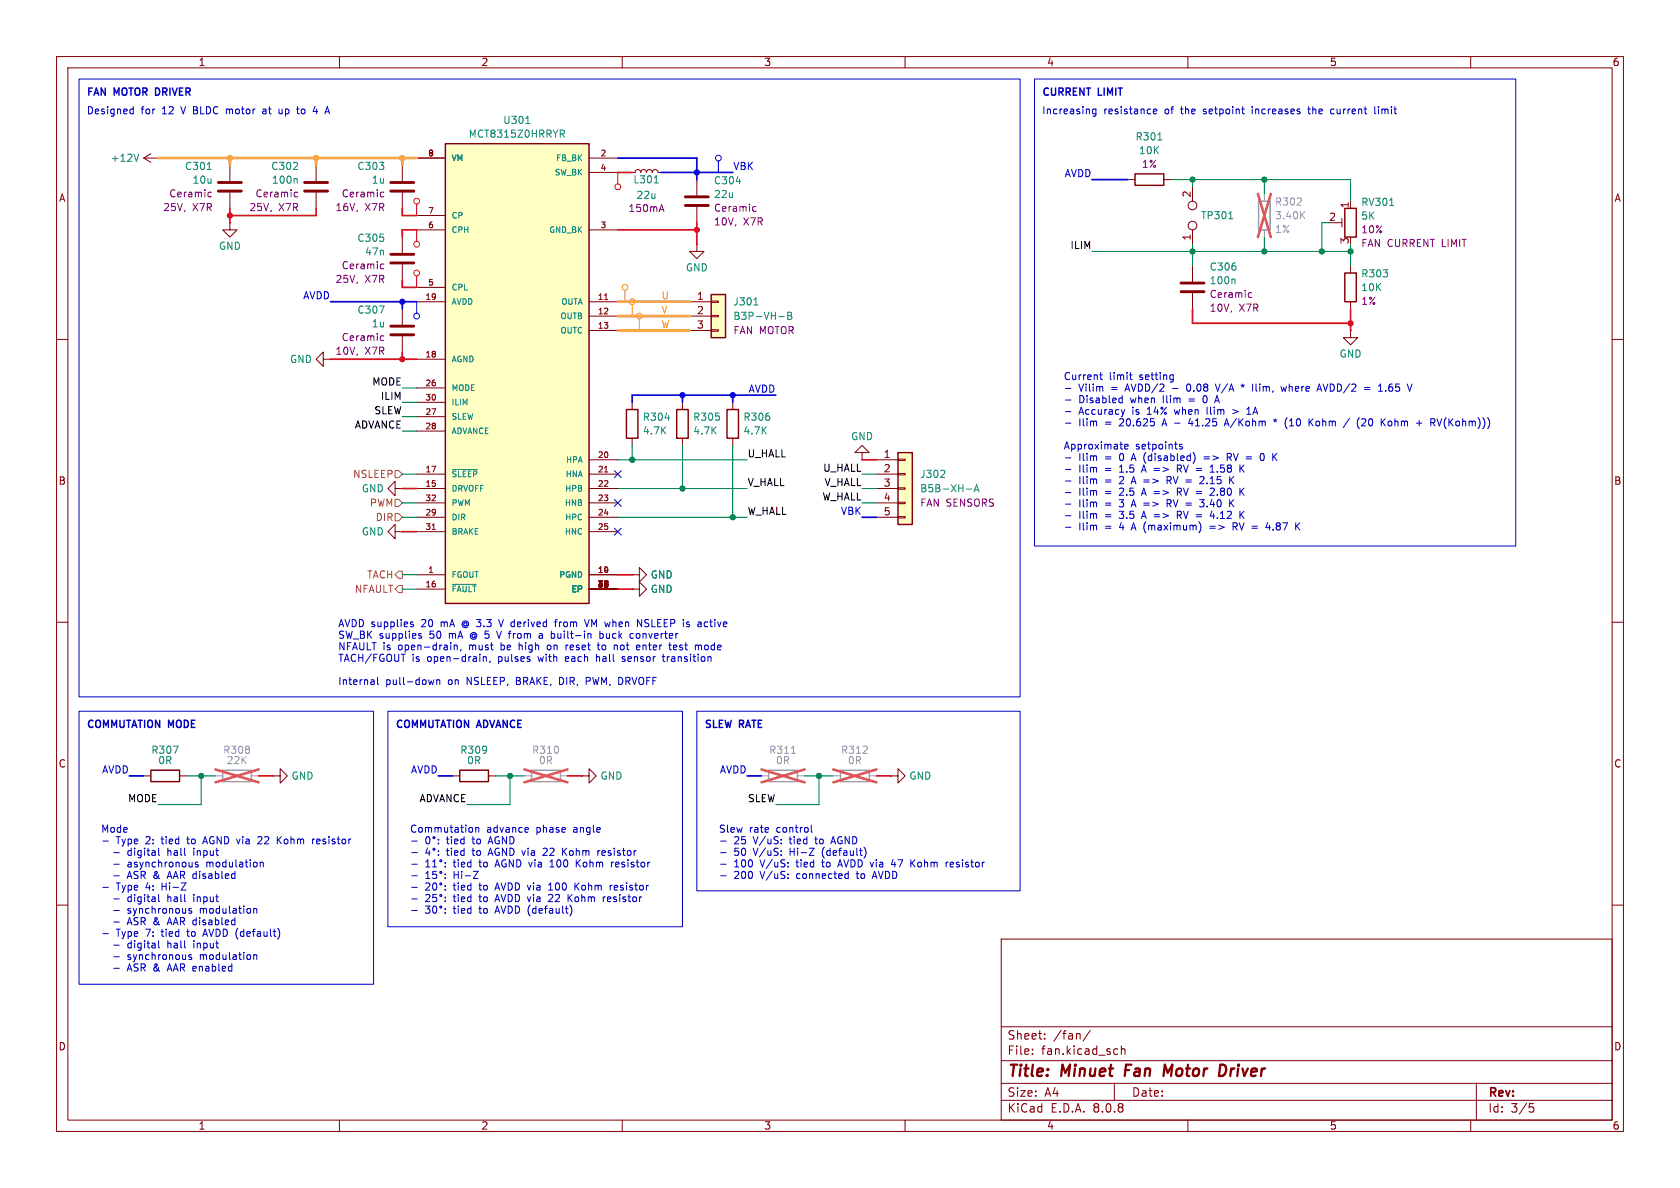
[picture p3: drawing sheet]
<svg xmlns="http://www.w3.org/2000/svg" width="297mm" height="210mm" viewBox="0 0 297 210" stroke-linecap="round" stroke-linejoin="round" font-family="sans-serif">
<g fill="none" stroke="#840000" stroke-width=".18">
<path d="M10 10h277v190h-277zM12 12h273v186h-273zM60 10v2M110 10v2M160 10v2M210 10v2M260 10v2M25.4 27.9l1.3 .8M25.4 27.9h2.5M26.7 27.2l-1.3 .7M27.9 27.9h.1M40.6 39.4v1.2h1.3l-1.3 1.3-1.2-1.3h1.2"/>
<path d="M40.6 39.4h.1M40.6 29.2v2.8M40.6 34v2.8M55.9 29.2v2.8M55.9 34v2.8M71.1 29.2v2.8M71.1 34v2.8M111.8 30.5h.5l.1-.4 .4-.1 .3 .1 .2 .4 .1-.4 .4-.1 .3 .1 .2 .4 .1-.4 .4-.1 .4 .1 .1 .4 .2-.4 .3-.1 .4 .1 .1 .4h.5M199.4 31.8h1.3M205.7 31.8h1.3M210.8 33v2.6M236.2 39.4h1"/>
<path d="M237.2 38.6v1.5M238.8 35.6v1.2M210.8 40.6v2.6M210.8 47v2.8M210.8 51.8v2.8M238.8 58.4v1.3h-1.3l1.3 1.3 1.2-1.3h-1.2M238.8 58.4h.1M238.8 47v1.3M238.8 53.3v1.3M10 60h2M57.1 63.5v-1.3l-1.2 1.3 1.2 1.3v-1.3h1.3M58.4 63.5h.1"/>
<path d="M285 60h2M69.8 86.4v-1.3l-1.2 1.3 1.2 1.2v-1.2h1.3M71.1 86.4h.1M10 110h2M111.8 104.1h1.2v-1.2l1.3 1.2-1.3 1.3v-1.3M111.8 104.1h.1M111.8 101.6h1.2v-1.3l1.3 1.3-1.3 1.3v-1.3M111.8 101.6h.1M285 110h2M157.5 137.2h1.2v1.2l1.3-1.2-1.3-1.3v1.3M157.5 137.2h.1M10 160h2"/>
<path d="M177 166h108v32h-108zM285 160h2M60 198v2M110 198v2M160 198v2M177 194.5h108M177 191.5h108M177 187.5h108M177 181.5h108M182.5 186.3v.1M182.5 185.5v.1M184.7 183.6v.1"/>
<path d="M184.7 182.8v.1M192.7 182.1l-1.2 2M197 191.5v3M197.2 185.4l.4 .1M197.6 186.3l-.4 .1M198.2 185.5l.3-.1 .3 .1 .1 .9M198.2 184.9v1.5M210 198v2M260 198v2M261 191.5v6.5M270.4 195.1h.7M270.5 195.7h.4l.3 .3-.2 .5-.5 .1"/>
<circle cx="210.8" cy="36.3" r=".76"/>
<circle cx="210.8" cy="39.9" r=".76"/>
</g>
<path d="M199.1 188.2l-.3 2M207.3 188.2l-.9 1.4-.5-1.4-.2 2M216.2 188.2a1.11 1.11 0 0 1 .1 1.9" fill="none" stroke="#840000" stroke-width=".4"/>
<path d="M24.5 27.2l-.4 1.3M36.6 30h.8M52.4 31.5l.1 .2v.7M115.7 32.3h.7M204.7 24.7h.7M217.2 38.7h.8M245.7 36.3h.7M218.1 49.3l.2 .2v.7" fill="none" stroke="#008484" stroke-width=".18"/>
<path d="M37 34h.4M37.4 34.8h-.4M52.2 34h.4M52.6 34.8h-.4M67.5 34h.3M67.8 34.8h-.3M116.7 37h.6M117 36.1l.4 1.3M220.9 51.7l.4 .1M221.3 52.5l-.4 .1" fill="none" stroke="#840084" stroke-width=".18"/>
<path d="M200.7 30.7h5v2.1h-5zM237.7 36.8h2.1v5.1h-2.1zM237.7 48.3h2.1v5h-2.1z" fill="none" stroke="#840000" stroke-width=".25"/>
<path d="M38.6 33.8h4.1M38.6 32.3h4.1M53.8 33.8h4.1M53.8 32.3h4.1M69.1 33.8h4.1M69.1 32.3h4.1M208.8 51.6h4.1M208.8 50h4.1" fill="none" stroke="#840000" stroke-width=".51"/>
<path d="M222.5 35.6h2v5h-2zM135.9 136.1h5.1v2.1h-5.1zM148.6 136.1h5.1v2.1h-5.1z" fill="none" stroke="#a1a1a1" stroke-width=".25"/>
<path d="M223.5 34.3v1.3M230.1 38l.6 .7M230.7 37.4l-.8 .7M223.5 40.6v1.3M134.6 137.2h1.3M139.9 133.2h.7M141 137.2h1.2M147.3 137.2h1.3M153.7 137.2h1.2" fill="none" stroke="#a1a1a1" stroke-width=".18"/>
<path d="M222.4 34.3l2.3 7.6M224.7 34.3l-2.3 7.6M134.6 136l7.6 2.3M142.2 136l-7.6 2.3M147.3 136l7.6 2.3M154.9 136l-7.6 2.3" fill="none" stroke="#e65255" stroke-width=".46"/>
<path d="M78.7 25.4h25.4v81.3h-25.4z" fill="#ffffc2"/>
<path d="M78.7 25.4h25.4v81.3h-25.4zM110.7 72.4h2.1v5.1h-2.1zM119.6 72.4h2.1v5.1h-2.1zM26.7 136.1h5v2.1h-5zM81.3 136.1h5.1v2.1h-5.1z" fill="none" stroke="#840000" stroke-width=".25"/>
<g fill="none" stroke="#840000" stroke-width=".18">
<path d="M73.7 27.9h5M73.7 38.1h5M104.1 27.9h5.1M104.1 30.5h5.1M123.2 31.8v2.7M123.2 36.6v2.8M71.1 41.9v2.8M71.1 46.7v2.8M71.1 54.6v2.8M71.1 59.4v2.8M73.7 40.6h5M73.7 53.3h5"/>
<path d="M73.7 50.8h5M104.1 40.6h5.1M104.1 53.3h5.1M104.1 55.9h5.1M104.1 58.4h5.1M106.9 53h.6M73.7 63.5h5M73.7 68.6h5M73.7 73.7h5M73.7 76.2h5M73.7 71.1h5M111.8 71.1v1.3"/>
<path d="M111.8 77.5v1.2M120.6 71.1v1.3M120.6 77.5v1.2M69.8 94v-1.3l-1.2 1.3 1.2 1.3v-1.3h1.3M71.1 94h.1M73.7 86.4h5M73.7 83.8h5M73.7 88.9h5M73.7 91.4h5M73.7 94h5M76.4 93.6h.6M104.1 86.4h5.1"/>
<path d="M104.1 83.8h5.1M104.1 81.3h5.1M104.1 88.9h5.1M104.1 91.4h5.1M104.1 94h5.1M106.9 83.4h.6M73.7 101.6h5M73.7 104.1h5M104.1 101.6h5.1M104.1 104.1h5.1M25.4 137.2h1.3M31.7 137.2h1.3"/>
<path d="M48.3 137.2h1.2v1.2l1.3-1.2-1.3-1.3v1.3M48.3 137.2h.1M80 137.2h1.3M86.4 137.2h1.2M102.9 137.2h1.2v1.2l1.3-1.2-1.3-1.3v1.3M102.9 137.2h.1"/>
</g>
<path d="M93 21.8h.7M99.1 23h.4l.3 .2-.1 .4-.6 .1M99.4 23.7l.4 .6M130.2 32.1h.7M67.1 54.1h.8l-.5 1.3M117.6 73.9h.8M80 83h4.4M80 103.3h4.2M30.6 131.9h.9l-.6 1.3" fill="none" stroke="#008484" stroke-width=".18"/>
<path d="M121.2 36.3h4M121.2 34.8h4M69.1 46.5h4.1M69.1 45h4.1M69.1 59.2h4.1M69.1 57.7h4.1" fill="none" stroke="#840000" stroke-width=".51"/>
<path d="M133.3 36.5l.4 .1M133.7 37.3l-.4 .1M67.5 46.7h.3M67.5 59.4h.3M67.8 47.5h-.3M67.8 60.2h-.3" fill="none" stroke="#840084" stroke-width=".18"/>
<path d="M39.4 136.1h5v2.1h-5zM94 136.1h5.1v2.1h-5.1z" fill="none" stroke="#a1a1a1" stroke-width=".25"/>
<path d="M38.1 137.2h1.3M44.4 137.2h1.3M92.7 137.2h1.3M99.1 137.2h1.2" fill="none" stroke="#a1a1a1" stroke-width=".18"/>
<path d="M38.1 136l7.6 2.3M45.7 136l-7.6 2.3M92.7 136l7.6 2.3M100.3 136l-7.6 2.3" fill="none" stroke="#e65255" stroke-width=".46"/>
<path d="M158.7 80h2.6v12.7h-2.6z" fill="#ffffc2"/>
<g fill="none" stroke="#840000" stroke-width=".18">
<path d="M123.2 43.2v1.3h1.3l-1.3 1.2-1.3-1.2h1.3M123.2 43.2h.1M129.5 71.1v1.3M129.5 77.5v1.2M152.4 80h1.3l-1.3-1.3-1.3 1.3h1.3v1.3M152.4 81.3h.1M154.9 81.3h3.8M154.9 83.8h3.8M154.9 86.4h3.8M154.9 88.9h3.8M154.9 91.4h3.8M158.7 91.3h1.3v.3h-1.3z"/>
<path d="M158.7 88.8h1.3v.2h-1.3zM158.7 86.2h1.3v.3h-1.3zM158.7 83.7h1.3v.2h-1.3zM158.7 81.2h1.3v.2h-1.3z"/>
</g>
<path d="M128.5 72.4h2.1v5.1h-2.1zM158.7 80h2.6v12.7h-2.6z" fill="none" stroke="#840000" stroke-width=".25"/>
<path d="M166.9 83.2l.1 .2v.3l-.8 .7h.8M170.8 86.5h1M172.2 86.9l.4-1.2 .5 1.2M172.3 86.6h.7" fill="none" stroke="#008484" stroke-width=".18"/>
<path d="M125.7 52.1h2.6v7.6h-2.6z" fill="#ffffc2"/>
<path d="M121.9 53.3h3.8M121.9 55.9h3.8M121.9 58.4h3.8M125.7 58.3h1.3v.2h-1.3zM125.7 55.8h1.3v.2h-1.3zM125.7 53.2h1.3v.3h-1.3zM111.8 101.6h.1M111.8 104.1h.1" fill="none" stroke="#840000" stroke-width=".18"/>
<path d="M125.7 52.1h2.6v7.6h-2.6z" fill="none" stroke="#840000" stroke-width=".25"/>
<path d="M133.3 53.9h.7M137.7 56h1M139.3 55.2h.4l.2 .2-.2 .4 .2 .1 .1 .3-.2 .3h-.5zM139.3 55.8h.4" fill="none" stroke="#008484" stroke-width=".18"/>
<g fill="none" stroke="#00f" stroke-width=".18">
<path d="M127 28.4v2.1M73.7 53.3v2.1"/>
<circle cx="127" cy="27.9" r=".51"/>
<circle cx="73.7" cy="55.9" r=".51"/>
</g>
<g fill="none" stroke="#ff031a" stroke-width=".18">
<path d="M73.7 36.1v2M109.2 30.5v2M73.7 40.6v2.1M73.7 48.8v2"/>
<circle cx="73.7" cy="35.6" r=".51"/>
<circle cx="109.2" cy="33" r=".51"/>
<circle cx="73.7" cy="43.2" r=".51"/>
<circle cx="73.7" cy="48.3" r=".51"/>
</g>
<g fill="none" stroke="#ffa80e" stroke-width=".18">
<path d="M110.5 51.3v2M111.8 53.8v2.1M113 56.4v2"/>
<circle cx="110.5" cy="50.8" r=".51"/>
<circle cx="111.8" cy="53.3" r=".51"/>
<circle cx="113" cy="55.9" r=".51"/>
</g>
<path d="M69.8 90.8h.7l.6 .6-.6 .7h-.7zM69.8 88.3h.7l.6 .6-.6 .6h-.7zM69.8 83.2h.7l.6 .6-.6 .7h-.7zM70.5 101h.6v1.2h-.6l-.7-.6zM70.5 103.5h.6v1.3h-.6l-.7-.7z" fill="none" stroke="#848400" stroke-width=".18"/>
<path d="M27.8 15.6h-.3v1.2h.3" fill="none" stroke="#0000c2" stroke-width=".25"/>
<g fill="none" stroke="#0000c2" stroke-width=".18">
<path d="M14 14h166.3v109.2h-166.3zM23.2 19.3h.4M23.6 18.9v1.2M40 19.3v.8M40.2 19.3l-.2 .1M46.8 19.3h-.3M46.9 19.6h-.3l-.2 .2 .1 .3h.4M49.3 19.9l.2 .2 .4-.1M52.4 19.3h.5M52.6 18.9v1M55.4 19.7h.8M56 19.3v.8"/>
<path d="M182.9 14h85.1v82.5h-85.1zM193.7 19.3v1l-.2 .2h-.3M193.7 19.3h-.3l-.3 .2 .2 .6h.4M203.9 19.7l.6-.1-.1-.3h-.3l-.2 .2 .1 .6h.4M219.5 19.3h.5M221.4 18.9v.1M221.4 19.3v.8M231.2 19.3h.5M231.4 18.9v1l.3 .2M235.8 19.3h-.3l-.3 .2 .2 .6h.4M243 18.9v1l.2 .2M243.7 18.9v.1"/>
<path d="M243.7 19.3v.8M23.6 20.1h-.4M52.8 20.1h.1M219.9 20.1h.1M188.4 68.7h.9M188.4 70.7h.9M188.4 72.8h.9M188.4 74.8h.9M194.4 66.3h.5M194.6 65.8v1.1l.3 .2M198 78.5h.5M198 70.4h.4"/>
<path d="M198.3 79.4h.2M198.4 69.9v1.3M198.4 71.1l-.4 .1M198.8 79l.6-.2v-.2l-.4-.1-.2 .2 .1 .6h.5M198.8 72.4l-.3 .8M199.7 66.3h.5M199.9 65.8v1.1l.3 .2M207 66.3h.4M207.3 68.7h1M207.4 67.1h-.4M207.4 66.3v1l-.2 .2M209 78.6l-.3-.1-.2 .2 .1 .2 .4 .1v.3h-.5"/>
<path d="M210 67.9l-.2 .5 .2 .7M210.4 74l-.3 .9h.8M212.7 70.2v.5l.2 .4M213.4 72v1.2M214.9 70.8h.6M214.9 67.9l.4 1.3M215.2 69.9l-.5 1.3M216.4 75.3l.4-1.3 .5 1.3M216.5 74.9h.6M217.9 72.4l1 .4-1 .3M219.4 68.1l.3 .1M219.7 67.9v.3"/>
<path d="M219.7 68.2l-.2 .2M219.7 68.2l.2 .2M220 68.1l-.3 .1M220.4 73.2h.7M220.4 72.3l.4-.3v1.2M221.4 67.9v1.3M222 67.9v1.1l.2 .2M225.1 74.2l.3 .1M225.4 74v.3M225.4 74.3l-.1 .3M225.4 74.3l.2 .3M225.7 74.2l-.3 .1"/>
<path d="M226.5 68.3l.2 .9 .2-.6 .3 .6 .2-.9M227.4 75.5l.2 .3M228 75.3h.7M228.2 74.2l-.2 .2M231.6 74.6l.5 .7M232.1 74l-.7 .7M232.9 68.8h.6M233.2 67.9l.5 1.3M233.9 67.9l.4 1.3M238.6 74l-1.1 1.6M240.7 74.1l.5-.1 .3 .4-.8 .9h.8M241.2 68.5h1"/>
<path d="M241.2 68.9h1M243.7 68.2l.4-.3v1.3M245 69v.2M246 74.6l-.4-.2-.2 .3 .1 .5 .3 .1 .2-.1M253.6 74.1l-.6-.1v1.3M254 74l.5 1.3 .4-1.3M188.4 80.9h.9M188.4 83h.9M188.4 85h.9M188.4 87.1h.9M188.4 89.1h.9M188.4 91.2h.9"/>
<path d="M188.4 93.2h.9M206.3 84.2v1.3M206.3 88.3v1.3M206.3 84.9h.5M206.3 89h.5M206.6 84.9l.4 .6M206.6 89l.4 .6M208.1 82.2v1.3M208.1 86.3v1.3M208.1 90.4v1.2M208.1 82.9h.5M208.1 87h.5"/>
<path d="M208.1 91h.5M208.4 82.9l.5 .6M208.4 87l.5 .6M208.4 91l.5 .6M211 80a1.49 1.49 0 0 1 0 1.8M212.2 92.6l.1 .7-.2 .6M212.9 80.8h.9M212.9 81.1h.9M212.9 84.6l-.8 .9h.8M212.9 88.3l-.5 .5 .3 .1 .2 .2M212.9 89.4l-.3 .2h-.3M213.9 93h1"/>
<path d="M213.9 93.4h1M213.9 83.5h.8M214.2 82.4l-.1 .1M214.2 90.3l-.3 .9h.8M214.3 82.2v1.3M214.5 90.8v.8M214.7 86.7l-.8 .9h.8M217.3 80.8l.4 .6M217.6 80.2h-.6v1.2M217.6 80.8h-.6M217.6 84.8l.5 .7M217.6 88.9l.5 .7"/>
<path d="M218 92.4v1.3M218.1 84.2l-.7 .8M218.1 88.3l-.7 .8M218.3 93.1l.4 .6M218.6 93l-.6 .1M219.2 90.4v1.2M219.4 82.7l.5 .8M219.4 86.8l.5 .8M219.4 90.9l.5 .7M219.9 82.2l-.7 .7M219.9 86.3l-.7 .7M219.9 90.4l-.7 .7"/>
<path d="M223.1 80.2a.68 .68 0 0 1 .4 .6 .68 .68 0 0 1-.4 .6M223.8 93.3h.8M224.4 92.8v.9M229.2 93l.6 .7M229.8 92.4l-.7 .7M66.7 119.7v1.1l.2 .2M72.6 110.3l.4 .1 .1 .2-.2 .2-.3-.1M72.6 110h.4M74.1 112.3l.4 .2v.2l-.1 .1h-.4M74.1 112h.4M80.3 114v.9M80.3 114.2l.2-.2 .3 .1v.8"/>
<path d="M81.5 114.8l-.1 .3M81.9 109.9a.58 .58 0 0 0 0 .9M83.3 112a.58 .58 0 0 0 0 .8M85.4 116.2l.2-.1h.3l.1 .8M85.4 116.1v.8M86.6 116.9l-.1 .2M87.8 111.6l.4 1.2M88.2 109.5l.4 1.3M91.8 113.6v1.3M92 114l-.2 .2M95.3 112h.5l.1 .8M95.9 112.3h-.4l-.2 .2 .2 .3h.4"/>
<path d="M97.2 114l-.3 .1-.2 .2 .1 .5 .4 .1M98 109.9h.5M98.5 109.5l-.3 .2v1.1M99.2 119.7h-.3v1.3h.3M100.1 116.1l-.2 .2v.4l.2 .2M100.4 114l-.3 .3M100.6 116.4l-.7 .1M103.3 109.5l.5 1.3 .4-1.3M104.1 119.7h-.5v1.3M105.4 115.7v1.2M105.6 114h.5M105.8 113.6v1.1l.3 .2"/>
<path d="M105.8 116.1l-.4 .1M106.1 112h.3l.3 .2-.2 .6h-.4M106.1 111.6v1.2M109 114l.1 .2v.7M110.5 116.1h-.3l-.2 .2 .5 .4M110.5 116.7l-.2 .2h-.3M112.7 109.5l.7 1.3v-1.3M112.9 112h-.3l-.1 .2v.5l.4 .1M112.9 114l.2 .3-.6 .2M113.1 114.8l-.2 .1M114 110.7l.2 .1M114.1 109.6l-.1 .2 .1 .3"/>
<path d="M117.1 116.1h.4M117.2 115.7v1l.3 .2M119.7 114.2l-.2-.2h-.3l-.1 .2v.6h.5M119.7 114.3l-.6 .2M123.7 114l.3 .2v.7M124.6 110.7h.5M124.6 110h.5M14 125.7h52v48.3h-52zM66.1 120.2v.8M66.1 121h-.1M66.1 120.5h-.1M68.6 125.7h52v38.1h-52z"/>
<path d="M76.7 120.2l-.2 .8-.3-.6M77.2 120.2v.8M77.2 120.3l.2-.1h.3l.1 .8M103.6 120.4h.5M123.2 125.7h57.1v31.8h-57.1zM18.2 148.7h1M18.2 156.9h1M28 149.9v1.1l.2 .2M28 158.1v1.1l.2 .2M29.7 154.9h.6M30 154l-.4 1.3M32.9 156.1l-.9 1.2h.9"/>
<path d="M34.3 150.4v.8M34.3 158.1v.1M34.3 158.5v.9M34.5 152.6l.1 .2 .5 .2-.2 .3-.4-.1M36 148.8h.6M36.3 147.9l-.5 1.3M46.1 152.5h.4v.8M46.2 148l-.4-.1-.2 .1M46.2 148.4l-.7 .8h.8M49.2 148.4l.6 .8M49.8 147.9l-.8 .7M55.6 148.3l-.3 .1"/>
<path d="M56.4 148.3h-.2l-.2 .2v.6l.4 .1M56.6 148.6l-.6 .1M72.8 148.7h1M72.8 156.9h1M72.8 150.7h1M72.8 152.8h1M72.8 154.8h1M72.8 158.9h1M75.3 153.3h.7M75.3 156.2l.5-.1 .2 .3-.8 .9h.8M75.3 158.2l.5-.1 .2 .4-.8 .9h.8M75.3 152.3l.3-.3v1.3"/>
<path d="M75.3 154.4l.3-.4v1.3M75.3 155.3h.7M75.3 148.1v.6l.1 .3 .2 .2 .3-.3v-.8M75.6 149.9l-.3 .9h.8M75.9 150.4v.8M76.5 153.3h.7M76.5 152.3l.3-.3v1.3M76.5 148.1l.2 .2 .2-.2M76.7 156.1h.1a.68 .68 0 0 1 .4 .6 .68 .68 0 0 1-.4 .6 .84 .84 0 0 1-.1-1.2zM77.1 154h-.6v.6l.2-.1 .4 .1 .1 .2-.1 .4-.1 .1-.5-.1M77.1 158.1h-.6v.6l.2-.1 .4 .1 .1 .1-.1 .5-.1 .1-.5-.1M77.5 149v.2"/>
<path d="M77.5 148.4v.1M77.5 150.4v.1M77.5 151.1v.1M78.7 153.1v.2M78.7 152.5v.1M78.7 154.5v.1M78.7 155.2v.1M78.7 156.6v.1M78.7 157.2v.1M78.7 158.6v.1M78.7 159.3v.1M83.3 146.3l.3 .2v.4l-.3 .2"/>
<path d="M83.7 154h.8l-.8 1.3h.8M84.1 146.4l.2-.1h.3v.8M84.1 146.3v.8M93.2 146.3l.2 .3-.6 .1M93.4 147.1h-.2M96.5 149.9l-.5 .2M96.7 150.5l-.7 .7h.7M97 157.3h.7M97 156.4l.3-.3v1.2M97.2 153.3h.8M97.5 152.2l-.3 .1M97.5 158.1l-.5 .1"/>
<path d="M97.6 152v1.3M97.6 158.7l-.7 .7h.8M99.5 149.9v1.3M99.6 150.5l.6 .7M100.2 149.9l-.7 .8M100.4 158.1v1.3M100.6 158.7l.6 .7M101.2 158.1l-.8 .7M101.6 156.1v1.2M101.8 156.6l.6 .7M101.9 152v1.3M102.1 152.5l.5 .8"/>
<path d="M102.4 156.1l-.8 .7M102.6 152l-.7 .7M105.7 150.4v.8M106.1 150.4l-.4 .2M106.5 150.4v.8M106.7 158.5v.9M107 150.7l-.6 .1M107 158.5l-.3 .3M107.4 158.6v.7M107.9 156.5v.8M108 158.8l-.6 .2M108.1 152.4v.9"/>
<path d="M108.2 156.5l-.3 .2M108.5 152.4l-.4 .3M108.7 156.6v.7M108.9 152.5v.7M109.2 156.8l-.6 .1M109.4 152.7l-.6 .1M127.4 148.7h1M127.4 150.7h1M127.4 152.8h1M127.4 154.8h1M138.1 149v.2M138.1 148.4v.1"/>
<path d="M138.1 151.1v.1M138.1 150.4v.1M139.3 153.1v.2M139.3 152.5v.1M139.3 155.2v.1M139.3 154.5v.1M143.1 149.9h.8l-.8 1.3h.8M143.4 145.9v1l.2 .2M147 148.8h.6M147.3 147.9l-.4 1.3M148.2 152.9h.6M148.5 152l-.4 1.3"/>
<path d="M149.6 154.5h.4M150 155.2l-.4 .1M150 154v1.3M153 150.1a1.48 1.48 0 0 1-.3 1.6M154.3 154.9h.6M154.6 154l-.4 1.3M157.9 151.9l-.3 .9h.8M161.2 152.5l.6 .8M161.8 152l-.8 .7M167.6 152.4l-.3 .1M168.4 152.4h-.2l-.2 .2v.6l.4 .1M168.6 152.7l-.6 .1"/>
<path d="M18.2 165h1M20.1 161h1M20.1 171.2h1M28 166.3v1.1l.2 .2M29.7 163.1h.6M29.7 171.3h.6M30 162.2l-.4 1.3M30 170.4l-.4 1.3M33.4 161l.4 .1 .1 .2-.2 .1h-.3M33.4 169.1l.4 .2 .1 .1-.2 .2h-.3M33.4 160.6h.4M33.4 168.8h.4"/>
<path d="M34.3 166.7v.9M36 165.2h.6M36.3 164.3l-.5 1.2M44.9 160.6h.4l.1 .8M44.9 168.8h.4l.1 .8M72.8 161h1M75.2 160.2h.8l-.4 .4 .3 .2v.5l-.1 .1-.6-.1M76.6 160.3l.2-.1a.68 .68 0 0 1 .4 .6 .68 .68 0 0 1-.4 .6l-.2-.1-.1-.3zM78.7 160.6v.2M78.7 161.3v.1M100.9 160.2l.2 .6-.2 .9"/>
<circle cx="76.7" cy="150.1" r=".18"/>
<circle cx="77.9" cy="154.2" r=".18"/>
<circle cx="77.9" cy="156.3" r=".18"/>
<circle cx="77.9" cy="158.3" r=".18"/>
<circle cx="77.9" cy="152.2" r=".18"/>
<circle cx="77.9" cy="160.3" r=".18"/>
</g>
<path d="M109.2 27.9h14v3.9M116.8 30.5h12.7M193 31.8h6.4M58.4 53.3h15.3M71.1 53.3v1.3M120.6 69.9v1.2M129.5 69.9v1.2M137.2 69.9h-25.4v1.2M152.4 91.4h2.5M22.9 137.2h2.5M77.5 137.2h2.5M132.1 137.2h2.5" fill="none" stroke="#00f" stroke-width=".3"/>
<g fill="none" stroke="#008400" stroke-width=".18">
<path d="M207 31.8h31.8v3.8M210.8 31.8v1.2M223.5 31.8v2.5M234.9 39.4h-1.2v5.1M193 44.5h45.8M210.8 43.2v3.8M223.5 41.9v2.6M238.8 43.2v3.8M71.1 73.7h2.6M71.1 71.1h2.6M71.1 68.6h2.6M71.1 76.2h2.6"/>
<path d="M111.8 78.7v2.6M120.6 78.7v7.7M129.5 78.7v12.7M71.1 83.8h2.6M71.1 91.4h2.6M71.1 88.9h2.6M109.2 86.4h22.9M109.2 91.4h22.9M109.2 81.3h22.9M152.4 86.4h2.5M152.4 83.8h2.5M152.4 88.9h2.5"/>
<path d="M71.1 101.6h2.6M71.1 104.1h2.6M33 137.2h5.1M35.6 137.2v5h-7.7M87.6 137.2h5.1M90.2 137.2v5h-7.7M142.2 137.2h5.1M144.8 137.2v5h-7.6"/>
</g>
<g fill="none" stroke="#ff031a" stroke-width=".3">
<path d="M40.6 36.8v2.6M55.9 36.8v1.3h-15.3M71.1 36.8v1.3h2.6M109.2 30.5h2.6M123.2 39.4v3.8M71.1 49.5v1.3h2.6M73.7 40.6h-2.6v1.3M109.2 40.6h14M210.8 54.6v2.6h28M238.8 54.6v3.8M58.4 63.5h15.3M71.1 62.2v1.3"/>
<path d="M71.1 86.4h2.6M71.1 94h2.6M152.4 81.3h2.5M109.2 101.6h2.6M109.2 104.1h2.6M45.7 137.2h2.6M100.3 137.2h2.6M154.9 137.2h2.6"/>
</g>
<path d="M27.9 27.9h45.8M40.6 27.9v1.3M55.9 27.9v1.3M71.1 27.9v1.3M109.2 58.4h12.7M109.2 53.3h12.7M109.2 55.9h12.7" fill="none" stroke="#ffa80e" stroke-width=".46"/>
<path d="M108.6 88.3l1.2 1.2M108.6 83.2l1.2 1.2M108.6 93.4l1.2 1.2M109.8 88.3l-1.2 1.2M109.8 83.2l-1.2 1.2M109.8 93.4l-1.2 1.2" fill="none" stroke="#000084" stroke-width=".18"/>
<g fill="#00f" stroke="#00f" stroke-width=".18">
<circle cx="71.1" cy="53.3" r=".46"/>
<circle cx="129.5" cy="69.9" r=".46"/>
<circle cx="120.6" cy="69.9" r=".46"/>
<circle cx="123.2" cy="30.5" r=".46"/>
</g>
<g fill="#ffa80e" stroke="#ffa80e" stroke-width=".18">
<circle cx="55.9" cy="27.9" r=".46"/>
<circle cx="40.6" cy="27.9" r=".46"/>
<circle cx="71.1" cy="27.9" r=".46"/>
</g>
<g fill="#ff031a" stroke="#ff031a" stroke-width=".18">
<circle cx="40.6" cy="38.1" r=".46"/>
<circle cx="71.1" cy="63.5" r=".46"/>
<circle cx="123.2" cy="40.6" r=".46"/>
<circle cx="238.8" cy="57.2" r=".46"/>
</g>
<g fill="#008400" stroke="#008400" stroke-width=".18">
<circle cx="129.5" cy="91.4" r=".46"/>
<circle cx="120.6" cy="86.4" r=".46"/>
<circle cx="90.2" cy="137.2" r=".46"/>
<circle cx="144.8" cy="137.2" r=".46"/>
<circle cx="111.8" cy="81.3" r=".46"/>
<circle cx="35.6" cy="137.2" r=".46"/>
<circle cx="233.7" cy="44.5" r=".46"/>
<circle cx="223.5" cy="31.8" r=".46"/>
<circle cx="210.8" cy="31.8" r=".46"/>
<circle cx="223.5" cy="44.5" r=".46"/>
<circle cx="238.8" cy="44.5" r=".46"/>
<circle cx="210.8" cy="44.5" r=".46"/>
</g>
<g font-size="2.8" fill="#840000">
<text x="178" y="190.9">Title:</text>
<text x="187.7" y="190.9">Minuet</text>
<text x="199.7" y="190.9">Fan</text>
<text x="207.4" y="190.9">Motor</text>
<text x="218" y="190.9">Driver</text>
</g>
<g font-size="2.1" fill="#840000">
<text x="178" y="184">Sheet:</text>
<text x="186.2" y="184">/fan/</text>
<text x="178" y="186.7">File:</text>
<text x="184.1" y="186.7">fan.kicad_sch</text>
<text x="178" y="196.9">KiCad</text>
<text x="178" y="194.1">Size:</text>
<text x="184.7" y="194.1">A4</text>
<text x="185.7" y="196.9">E.D.A.</text>
<text x="193.3" y="196.9">8.0.8</text>
<text x="200" y="194.1">Date:</text>
<text x="263" y="194.3">Rev:</text>
<text x="263" y="196.9">Id:</text>
<text x="267.1" y="196.9">3/5</text>
</g>
<g font-size="1.8" fill="#840000">
<text x="35" y="11.9">1</text>
<text x="85" y="11.9">2</text>
<text x="135" y="11.9">3</text>
<text x="185" y="11.9">4</text>
<text x="235" y="11.9">5</text>
<text x="285" y="11.9">6</text>
<text x="10.3" y="35.9">A</text>
<text x="210.6" y="35" transform="rotate(-90 210.6 35)">2</text>
<text x="285.3" y="35.9">A</text>
<text x="234.9" y="39.1">2</text>
<text x="238.5" y="36.9" transform="rotate(-90 238.5 36.9)">1</text>
<text x="210.6" y="42.6" transform="rotate(-90 210.6 42.6)">1</text>
<text x="238.5" y="43.3" transform="rotate(-90 238.5 43.3)">3</text>
<text x="123.1" y="53.1">1</text>
<text x="123.1" y="55.6">2</text>
<text x="123.1" y="58.2">3</text>
<text x="156.1" y="81">1</text>
<text x="156.1" y="83.6">2</text>
<text x="10.3" y="85.9">B</text>
<text x="156.1" y="86.1">3</text>
<text x="156.1" y="88.6">4</text>
<text x="285.3" y="85.9">B</text>
<text x="156.1" y="91.2">5</text>
<text x="10.3" y="135.9">C</text>
<text x="285.3" y="135.9">C</text>
<text x="10.3" y="185.9">D</text>
<text x="285.3" y="185.9">D</text>
<text x="35" y="199.9">1</text>
<text x="85" y="199.9">2</text>
<text x="135" y="199.9">3</text>
<text x="185" y="199.9">4</text>
<text x="235" y="199.9">5</text>
<text x="285" y="199.9">6</text>
</g>
<g font-size="1.8" fill="#0000c2">
<text x="15.2" y="17.3">FAN</text>
<text x="20.2" y="17.3">MOTOR</text>
<text x="28" y="17.3">DRIVER</text>
<text x="184.1" y="17.3">CURRENT</text>
<text x="194.2" y="17.3">LIMIT</text>
<text x="15.2" y="20.5">Designed</text>
<text x="24.9" y="20.5">for</text>
<text x="28.8" y="20.5">12</text>
<text x="32.4" y="20.5">V BLDC</text>
<text x="40.6" y="20.5">motor</text>
<text x="47.3" y="20.5">at</text>
<text x="50.3" y="20.5">up</text>
<text x="53.8" y="20.5">to</text>
<text x="56.9" y="20.5">4</text>
<text x="184.1" y="20.5">Increasing</text>
<text x="195.1" y="20.5">resistance</text>
<text x="206" y="20.5">of</text>
<text x="209.1" y="20.5">the</text>
<text x="213.2" y="20.5">setpoint</text>
<text x="222" y="20.5">increases</text>
<text x="232.2" y="20.5">the</text>
<text x="236.3" y="20.5">current</text>
<text x="244.3" y="20.5">limit</text>
<text x="188" y="67.5">Current</text>
<text x="190.7" y="69.6">Vilim</text>
<text x="190.7" y="71.6">Disabled</text>
<text x="196.1" y="67.5">limit</text>
<text x="196.5" y="69.6">=</text>
<text x="199.3" y="69.6">AVDD/2</text>
<text x="200" y="71.6">when</text>
<text x="201.6" y="67.5">setting</text>
<text x="205.9" y="71.6">Ilim</text>
<text x="210.4" y="69.6">0.08</text>
<text x="210.6" y="71.6">=</text>
<text x="213.3" y="71.6">0</text>
<text x="215.7" y="71.6">A</text>
<text x="215.8" y="69.6">V/A</text>
<text x="222.7" y="69.6">Ilim,</text>
<text x="228" y="69.6">where</text>
<text x="234.6" y="69.6">AVDD/2</text>
<text x="243.1" y="69.6">=</text>
<text x="245.8" y="69.6">1.65</text>
<text x="190.7" y="73.7">Accuracy</text>
<text x="190.7" y="75.7">Ilim</text>
<text x="195.4" y="75.7">=</text>
<text x="198.2" y="75.7">20.625</text>
<text x="200.3" y="73.7">is</text>
<text x="203.1" y="73.7">14%</text>
<text x="206" y="75.7">A -</text>
<text x="208.1" y="73.7">when</text>
<text x="211" y="75.7">41.25</text>
<text x="214" y="73.7">Ilim</text>
<text x="217.6" y="75.7">A/Kohm</text>
<text x="221.5" y="73.7">1A</text>
<text x="226.5" y="75.7">*</text>
<text x="228.6" y="75.7">(10</text>
<text x="233.1" y="75.7">Kohm</text>
<text x="239.5" y="75.7">/</text>
<text x="242" y="75.7">(20</text>
<text x="246.4" y="75.7">Kohm</text>
<text x="252.9" y="75.7">+</text>
<text x="255.6" y="75.7">RV(Kohm)))</text>
<text x="188" y="79.8">Approximate</text>
<text x="190.7" y="81.8">Ilim</text>
<text x="190.7" y="83.9">Ilim</text>
<text x="195.4" y="81.8">=</text>
<text x="195.4" y="83.9">=</text>
<text x="198.2" y="81.8">0</text>
<text x="198.2" y="83.9">1.5</text>
<text x="200.6" y="81.8">A (disabled)</text>
<text x="200.7" y="79.8">setpoints</text>
<text x="202.4" y="83.9">A =&gt;</text>
<text x="209" y="83.9">RV =</text>
<text x="213.7" y="81.8">=&gt;</text>
<text x="215.2" y="83.9">1.58</text>
<text x="218" y="81.8">RV =</text>
<text x="224.3" y="81.8">0</text>
<text x="190.7" y="85.9">Ilim</text>
<text x="190.7" y="88">Ilim</text>
<text x="195.4" y="85.9">=</text>
<text x="195.4" y="88">=</text>
<text x="198.2" y="85.9">2</text>
<text x="198.2" y="88">2.5</text>
<text x="200.6" y="85.9">A =&gt;</text>
<text x="202.4" y="88">A =&gt;</text>
<text x="207.1" y="85.9">RV =</text>
<text x="209" y="88">RV =</text>
<text x="213.4" y="85.9">2.15</text>
<text x="215.2" y="88">2.80</text>
<text x="190.7" y="90">Ilim</text>
<text x="190.7" y="92.1">Ilim</text>
<text x="190.7" y="94.1">Ilim</text>
<text x="195.4" y="90">=</text>
<text x="195.4" y="92.1">=</text>
<text x="195.4" y="94.1">=</text>
<text x="198.2" y="90">3</text>
<text x="198.2" y="92.1">3.5</text>
<text x="198.2" y="94.1">4</text>
<text x="200.6" y="90">A =&gt;</text>
<text x="200.6" y="94.1">A (maximum)</text>
<text x="202.4" y="92.1">A =&gt;</text>
<text x="207.1" y="90">RV =</text>
<text x="209" y="92.1">RV =</text>
<text x="213.4" y="90">3.40</text>
<text x="214.7" y="94.1">=&gt;</text>
<text x="215.2" y="92.1">4.12</text>
<text x="219" y="94.1">RV =</text>
<text x="225.3" y="94.1">4.87</text>
<text x="59.7" y="111.1">AVDD supplies</text>
<text x="59.7" y="113.1">SW_BK supplies</text>
<text x="74.6" y="111.1">20</text>
<text x="76.1" y="113.1">50</text>
<text x="78.2" y="111.1">mA</text>
<text x="79.7" y="113.1">mA</text>
<text x="82.2" y="111.1">@ 3.3</text>
<text x="83.6" y="113.1">@ 5</text>
<text x="88.8" y="113.1">V from</text>
<text x="89.2" y="111.1">V derived</text>
<text x="96.6" y="113.1">a</text>
<text x="98.9" y="113.1">built-in</text>
<text x="99.4" y="111.1">from</text>
<text x="104.9" y="111.1">VM when</text>
<text x="107.7" y="113.1">buck</text>
<text x="113.3" y="113.1">converter</text>
<text x="114.5" y="111.1">NSLEEP</text>
<text x="122.8" y="111.1">is</text>
<text x="125.6" y="111.1">active</text>
<text x="59.7" y="115.2">NFAULT is</text>
<text x="59.7" y="117.2">TACH/FGOUT</text>
<text x="70.5" y="115.2">open-drain,</text>
<text x="72.8" y="117.2">is</text>
<text x="75.6" y="117.2">open-drain,</text>
<text x="83.2" y="115.2">must</text>
<text x="88.4" y="117.2">pulses</text>
<text x="89" y="115.2">be</text>
<text x="92.4" y="115.2">high</text>
<text x="95.6" y="117.2">with</text>
<text x="97.6" y="115.2">on</text>
<text x="100.6" y="117.2">each</text>
<text x="101.1" y="115.2">reset</text>
<text x="106.3" y="117.2">hall</text>
<text x="107" y="115.2">to</text>
<text x="110" y="115.2">not</text>
<text x="111.1" y="117.2">sensor</text>
<text x="114.2" y="115.2">enter</text>
<text x="118.5" y="117.2">transition</text>
<text x="120.2" y="115.2">test</text>
<text x="125" y="115.2">mode</text>
<text x="59.7" y="121.3">Internal</text>
<text x="68.2" y="121.3">pull-down</text>
<text x="79.3" y="121.3">on</text>
<text x="82.8" y="121.3">NSLEEP,</text>
<text x="91.7" y="121.3">BRAKE,</text>
<text x="99.5" y="121.3">DIR,</text>
<text x="104.5" y="121.3">PWM, DRVOFF</text>
<text x="15.2" y="129">COMMUTATION MODE</text>
<text x="69.8" y="129">COMMUTATION ADVANCE</text>
<text x="124.5" y="129">SLEW RATE</text>
<text x="17.8" y="147.5">Mode</text>
<text x="20.5" y="149.6">Type</text>
<text x="25.9" y="149.6">2:</text>
<text x="28.9" y="149.6">tied</text>
<text x="33.6" y="149.6">to</text>
<text x="36.6" y="149.6">AGND via</text>
<text x="46.7" y="149.6">22</text>
<text x="50.2" y="149.6">Kohm</text>
<text x="56.7" y="149.6">resistor</text>
<text x="72.4" y="147.5">Commutation</text>
<text x="79.1" y="149.6">tied</text>
<text x="83.8" y="149.6">to</text>
<text x="86" y="147.5">advance</text>
<text x="86.9" y="149.6">AGND</text>
<text x="94.9" y="147.5">phase</text>
<text x="101.7" y="147.5">angle</text>
<text x="127" y="147.5">Slew</text>
<text x="129.7" y="149.6">25</text>
<text x="132.5" y="147.5">rate</text>
<text x="133.3" y="149.6">V/uS:</text>
<text x="137.4" y="147.5">control</text>
<text x="139.9" y="149.6">tied</text>
<text x="144.6" y="149.6">to</text>
<text x="147.7" y="149.6">AGND</text>
<text x="20.1" y="151.6">-</text>
<text x="20.1" y="153.7">-</text>
<text x="20.1" y="155.7">-</text>
<text x="22.9" y="151.6">digital</text>
<text x="22.9" y="153.7">asynchronous</text>
<text x="22.9" y="155.7">ASR &amp;</text>
<text x="30.1" y="151.6">hall</text>
<text x="30.3" y="155.7">AAR disabled</text>
<text x="34.9" y="151.6">input</text>
<text x="37" y="153.7">modulation</text>
<text x="79.1" y="151.6">tied</text>
<text x="80.3" y="153.7">tied</text>
<text x="80.3" y="155.7">Hi-Z</text>
<text x="83.8" y="151.6">to</text>
<text x="85" y="153.7">to</text>
<text x="86.9" y="151.6">AGND via</text>
<text x="88.1" y="153.7">AGND via</text>
<text x="96.9" y="151.6">22</text>
<text x="98.1" y="153.7">100</text>
<text x="100.5" y="151.6">Kohm</text>
<text x="102.9" y="153.7">Kohm</text>
<text x="106.9" y="151.6">resistor</text>
<text x="109.3" y="153.7">resistor</text>
<text x="129.7" y="151.6">50</text>
<text x="129.7" y="153.7">100</text>
<text x="129.7" y="155.7">200</text>
<text x="133.3" y="151.6">V/uS:</text>
<text x="134.5" y="153.7">V/uS:</text>
<text x="134.5" y="155.7">V/uS:</text>
<text x="139.9" y="151.6">Hi-Z</text>
<text x="141.1" y="153.7">tied</text>
<text x="141.1" y="155.7">connected</text>
<text x="145.8" y="151.6">(default)</text>
<text x="145.8" y="153.7">to</text>
<text x="148.9" y="153.7">AVDD via</text>
<text x="151.9" y="155.7">to</text>
<text x="155" y="155.7">AVDD</text>
<text x="158.7" y="153.7">47</text>
<text x="162.3" y="153.7">Kohm</text>
<text x="168.7" y="153.7">resistor</text>
<text x="20.1" y="159.8">-</text>
<text x="20.5" y="157.8">Type</text>
<text x="22.9" y="159.8">digital</text>
<text x="22.9" y="161.8">synchronous</text>
<text x="25.9" y="157.8">4:</text>
<text x="28.9" y="157.8">Hi-Z</text>
<text x="30.1" y="159.8">hall</text>
<text x="34.9" y="159.8">input</text>
<text x="35.8" y="161.8">modulation</text>
<text x="80.3" y="157.8">tied</text>
<text x="80.3" y="159.8">tied</text>
<text x="80.3" y="161.8">tied</text>
<text x="85" y="157.8">to</text>
<text x="85" y="159.8">to</text>
<text x="85" y="161.8">to</text>
<text x="88.1" y="157.8">AVDD via</text>
<text x="88.1" y="159.8">AVDD via</text>
<text x="88.1" y="161.8">AVDD (default)</text>
<text x="97.9" y="157.8">100</text>
<text x="97.9" y="159.8">22</text>
<text x="101.4" y="159.8">Kohm</text>
<text x="102.7" y="157.8">Kohm</text>
<text x="107.9" y="159.8">resistor</text>
<text x="109.1" y="157.8">resistor</text>
<text x="20.1" y="163.9">-</text>
<text x="20.1" y="168">-</text>
<text x="20.5" y="165.9">Type</text>
<text x="22.9" y="163.9">ASR &amp;</text>
<text x="22.9" y="168">digital</text>
<text x="25.9" y="165.9">7:</text>
<text x="28.9" y="165.9">tied</text>
<text x="30.1" y="168">hall</text>
<text x="30.3" y="163.9">AAR disabled</text>
<text x="33.6" y="165.9">to</text>
<text x="34.9" y="168">input</text>
<text x="36.6" y="165.9">AVDD (default)</text>
<text x="20.1" y="170">-</text>
<text x="22.9" y="170">synchronous</text>
<text x="22.9" y="172.1">ASR &amp;</text>
<text x="30.3" y="172.1">AAR enabled</text>
<text x="35.8" y="170">modulation</text>
</g>
<g font-size="1.8" fill="#008484">
<text x="88.9" y="22.1">U301</text>
<text x="19.5" y="28.8">+12V</text>
<text x="82.8" y="24.5">MCT8315Z0HRRYR</text>
<text x="200.6" y="25">R301</text>
<text x="201.3" y="27.5">10K</text>
<text x="32.6" y="30.2">C301</text>
<text x="33.9" y="32.7">10u</text>
<text x="47.8" y="30.2">C302</text>
<text x="48" y="32.7">100n</text>
<text x="63.1" y="30.2">C303</text>
<text x="65.6" y="32.7">1u</text>
<text x="111.9" y="32.6">L301</text>
<text x="112.4" y="35.4">22u</text>
<text x="126.1" y="32.8">C304</text>
<text x="126.1" y="35.2">22u</text>
<text x="212.2" y="39">TP301</text>
<text x="240.5" y="36.6">RV301</text>
<text x="240.5" y="39">5K</text>
<text x="38.6" y="44.4">GND</text>
<text x="63.1" y="42.9">C305</text>
<text x="64.4" y="45.4">47n</text>
<text x="121.2" y="48.2">GND</text>
<text x="213.8" y="48">C306</text>
<text x="213.8" y="50.5">100n</text>
<text x="240.5" y="49.2">R303</text>
<text x="240.5" y="51.7">10K</text>
<text x="63.1" y="55.6">C307</text>
<text x="65.6" y="58.1">1u</text>
<text x="129.5" y="54.2">J301</text>
<text x="129.5" y="56.7">B3P-VH-B</text>
<text x="51.2" y="64.4">GND</text>
<text x="236.7" y="63.4">GND</text>
<text x="113.5" y="74.6">R304</text>
<text x="113.5" y="77">4.7K</text>
<text x="122.4" y="74.6">R305</text>
<text x="122.4" y="77">4.7K</text>
<text x="131.3" y="74.6">R306</text>
<text x="131.3" y="77">4.7K</text>
<text x="150.4" y="78">GND</text>
<text x="63.9" y="87.2">GND</text>
<text x="162.6" y="84.7">J302</text>
<text x="162.6" y="87.2">B5B-XH-A</text>
<text x="63.9" y="94.8">GND</text>
<text x="114.9" y="105">GND</text>
<text x="114.9" y="102.5">GND</text>
<text x="26.7" y="133.5">R307</text>
<text x="27.9" y="135.3">0R</text>
<text x="81.3" y="133.5">R309</text>
<text x="82.5" y="135.3">0R</text>
<text x="51.4" y="138">GND</text>
<text x="106.1" y="138">GND</text>
<text x="160.7" y="138">GND</text>
</g>
<g font-size="1.8" fill="#840084">
<text x="201.8" y="29.9">1%</text>
<text x="29.8" y="35.1">Ceramic</text>
<text x="45.1" y="35.1">Ceramic</text>
<text x="60.3" y="35.1">Ceramic</text>
<text x="28.7" y="37.5">25V,</text>
<text x="34" y="37.5">X7R</text>
<text x="44" y="37.5">25V,</text>
<text x="49.3" y="37.5">X7R</text>
<text x="59.2" y="37.5">16V,</text>
<text x="64.5" y="37.5">X7R</text>
<text x="111" y="37.7">150mA</text>
<text x="126.1" y="37.6">Ceramic</text>
<text x="126.1" y="40.1">10V,</text>
<text x="131.4" y="40.1">X7R</text>
<text x="240.5" y="41.4">10%</text>
<text x="60.3" y="47.8">Ceramic</text>
<text x="240.5" y="43.9">FAN CURRENT LIMIT</text>
<text x="59.2" y="50.2">25V,</text>
<text x="64.5" y="50.2">X7R</text>
<text x="213.8" y="52.9">Ceramic</text>
<text x="129.5" y="59.3">FAN MOTOR</text>
<text x="213.8" y="55.3">10V,</text>
<text x="219" y="55.3">X7R</text>
<text x="240.5" y="54.1">1%</text>
<text x="59.2" y="62.9">10V,</text>
<text x="60.3" y="60.5">Ceramic</text>
<text x="64.5" y="62.9">X7R</text>
<text x="162.6" y="89.8">FAN SENSORS</text>
</g>
<g font-size="1.8" fill="#00f">
<text x="129.5" y="30.1">VBK</text>
<text x="188.1" y="31.4">AVDD</text>
<text x="53.5" y="53">AVDD</text>
<text x="132.2" y="69.5">AVDD</text>
<text x="148.6" y="91.1">VBK</text>
<text x="17.9" y="136.8">AVDD</text>
<text x="72.5" y="136.8">AVDD</text>
<text x="127.2" y="136.8">AVDD</text>
</g>
<g font-size="1.8" fill="#a1a1a1">
<text x="225.3" y="36.5">R302</text>
<text x="225.3" y="39">3.40K</text>
<text x="225.3" y="41.4">1%</text>
<text x="39.4" y="133.5">R308</text>
<text x="40" y="135.3">22K</text>
<text x="94" y="133.5">R310</text>
<text x="95.2" y="135.3">0R</text>
<text x="135.9" y="133.5">R311</text>
<text x="137.1" y="135.3">0R</text>
<text x="148.6" y="133.5">R312</text>
<text x="149.8" y="135.3">0R</text>
</g>
<g font-size="1.8">
<text x="189.1" y="44.1">ILIM</text>
<text x="65.7" y="68.2">MODE</text>
<text x="67.2" y="70.8">ILIM</text>
<text x="62.6" y="75.9">ADVANCE</text>
<text x="66.1" y="73.3">SLEW</text>
<text x="132.1" y="80.9">U_HALL</text>
<text x="145.4" y="83.5">U_HALL</text>
<text x="132.1" y="86">V_HALL</text>
<text x="145.3" y="88.6">W_HALL</text>
<text x="145.7" y="86">V_HALL</text>
<text x="132.1" y="91.1">W_HALL</text>
<text x="22.5" y="141.9">MODE</text>
<text x="74.1" y="141.9">ADVANCE</text>
<text x="132.1" y="141.9">SLEW</text>
</g>
<g font-size="1.8" fill="#ffa80e">
<text x="116.8" y="53">U</text>
<text x="116.8" y="58.1">W</text>
<text x="116.8" y="55.5">V</text>
</g>
<g font-size="1.8" fill="#848400">
<text x="62.3" y="84.7">NSLEEP</text>
<text x="65.3" y="89.8">PWM</text>
<text x="66.3" y="92.3">DIR</text>
<text x="62.6" y="105">NFAULT</text>
<text x="64.8" y="102.5">TACH</text>
</g>
<g font-size="1.4" fill="#840000">
<text x="75.6" y="27.7">9</text>
<text x="106.1" y="27.7">2</text>
<text x="106.1" y="30.2">4</text>
<text x="75.6" y="40.4">6</text>
<text x="75.6" y="37.8">7</text>
<text x="106.1" y="40.4">3</text>
<text x="75.1" y="53.1">19</text>
<text x="75.6" y="50.5">5</text>
<text x="105.6" y="53.1">11</text>
<text x="105.6" y="55.6">12</text>
<text x="105.6" y="58.2">13</text>
<text x="75.1" y="63.2">18</text>
<text x="75.1" y="68.3">26</text>
<text x="75.1" y="70.9">30</text>
<text x="75.1" y="73.4">27</text>
<text x="75.1" y="75.9">28</text>
<text x="75.1" y="83.6">17</text>
<text x="105.6" y="81">20</text>
<text x="105.6" y="83.6">21</text>
<text x="75.1" y="86.1">15</text>
<text x="75.1" y="88.6">32</text>
<text x="105.6" y="86.1">22</text>
<text x="105.6" y="88.6">23</text>
<text x="75.1" y="91.2">29</text>
<text x="75.1" y="93.7">31</text>
<text x="105.6" y="91.2">24</text>
<text x="105.6" y="93.7">25</text>
<text x="75.6" y="101.3">1</text>
<text x="105.6" y="101.3">10</text>
<text x="106.4" y="101.3">4</text>
<text x="75.1" y="103.9">16</text>
<text x="105.6" y="103.9">33</text>
<text x="106.4" y="103.9">7</text>
<text x="106.4" y="103.9">1</text>
</g>
<g font-size="1.4" fill="#008484">
<text x="79.8" y="28.7">VM</text>
<text x="98.2" y="28.7">FB_BK</text>
<text x="97.9" y="31.2">SW_BK</text>
<text x="79.8" y="41.4">CPH</text>
<text x="79.8" y="38.8">CP</text>
<text x="97" y="41.4">GND_BK</text>
<text x="79.8" y="51.5">CPL</text>
<text x="79.8" y="54.1">AVDD</text>
<text x="99" y="56.6">OUTB</text>
<text x="99" y="59.2">OUTC</text>
<text x="99.1" y="54.1">OUTA</text>
<text x="79.8" y="64.2">AGND</text>
<text x="79.8" y="69.3">MODE</text>
<text x="79.8" y="71.9">ILIM</text>
<text x="79.8" y="74.4">SLEW</text>
<text x="79.8" y="76.9">ADVANCE</text>
<text x="99.9" y="82">HPA</text>
<text x="79.8" y="87.1">DRVOFF</text>
<text x="79.8" y="84.6">~{SLEEP}</text>
<text x="79.8" y="89.6">PWM</text>
<text x="99.7" y="89.6">HNB</text>
<text x="99.8" y="87.1">HPB</text>
<text x="99.9" y="84.6">HNA</text>
<text x="79.8" y="92.2">DIR</text>
<text x="79.8" y="94.7">BRAKE</text>
<text x="99.7" y="94.7">HNC</text>
<text x="99.8" y="92.2">HPC</text>
<text x="79.8" y="102.3">FGOUT</text>
<text x="79.8" y="104.9">~{FAULT}</text>
<text x="98.8" y="102.3">PGND</text>
<text x="100.9" y="104.9">EP</text>
</g>
</svg>
